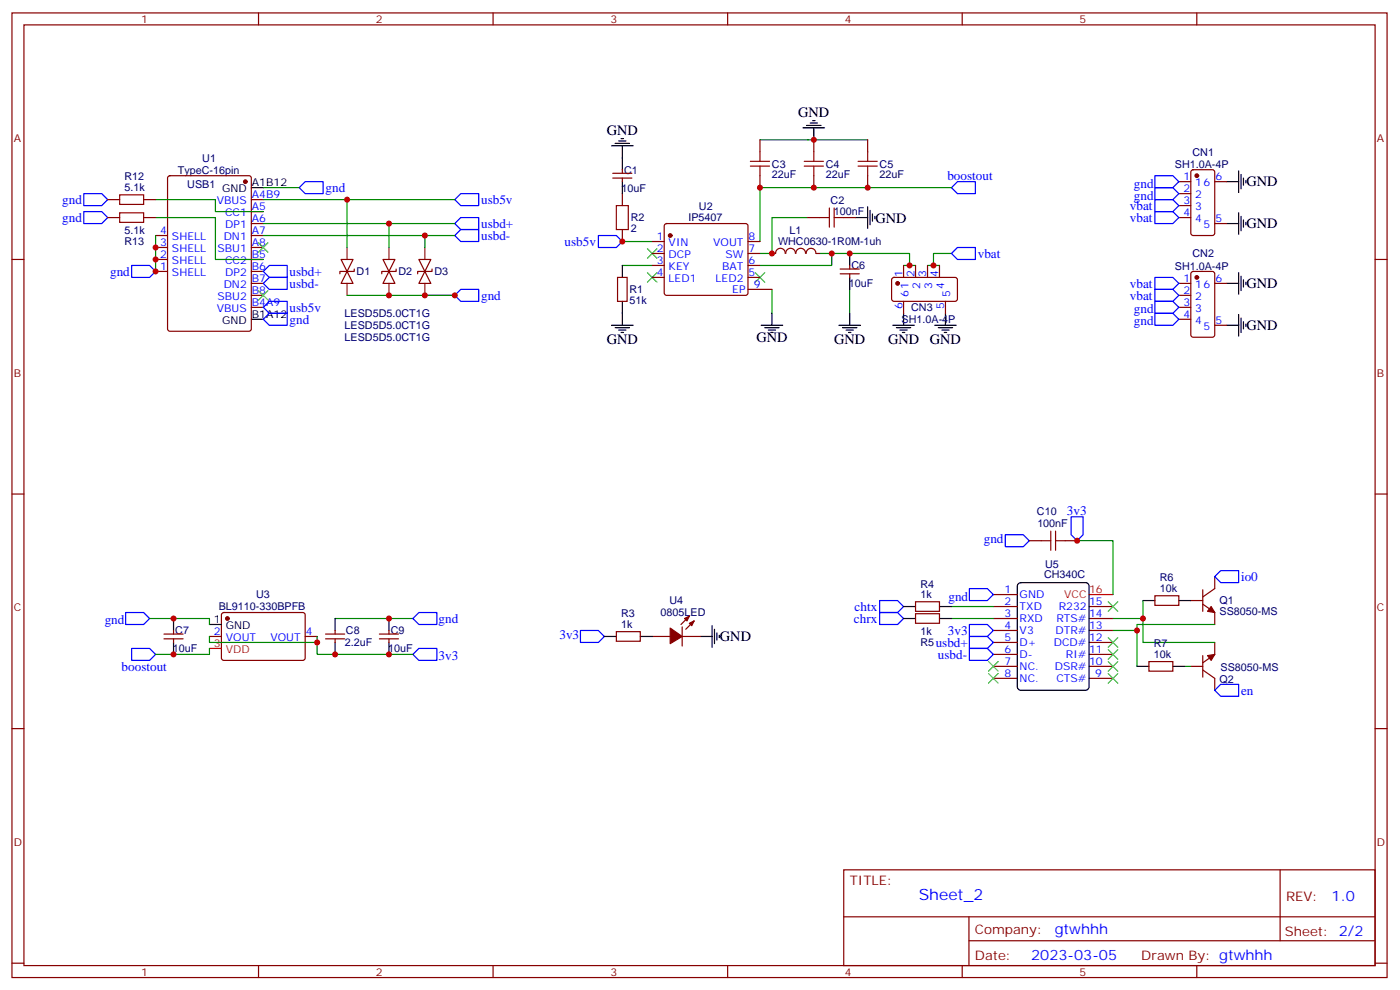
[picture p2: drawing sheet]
<svg xmlns="http://www.w3.org/2000/svg" width="413mm" height="292mm" viewBox="0 0 413 292" stroke-linecap="round" stroke-linejoin="round" font-family="sans-serif">
<g fill="none" stroke="#870000" stroke-width=".35">
<path d="M3.5 3.8h405.4v284.3h-405.4zM7.1 7.3h398.2v277.3h-398.2zM76.2 3.8v3.5M145.3 3.8v3.5M214.5 3.8v3.5M283.6 3.8v3.5M352.8 3.8v3.5M31.7 58.8h3.6M42.3 58.8h3.6M49.6 52l.5-.2h23.3l.6 .4 .1 44.7-.5 .7h-23.5l-.7-.4v-44.7zM74.1 58.8h3.5M180.6 51.1h5.7"/>
<path d="M180.6 52.5h5.7M183.4 50v1.1M183.4 52.5v1.1M183.4 57.1v3.5M224 41.2v3.5M224 51.8v3.5M239.9 41.2v3.5M239.9 51.8v3.5M255.8 41.2v3.5M255.8 51.8v3.5M347.5 53.6h3.5M347.5 57.1h3.5"/>
<path d="M351.2 50.2l.5-.2h5.7l.6 .5 .1 18.2-.5 .7h-5.9l-.6-.4-.1-18.3zM358.1 53.6h3.5M3.5 76.5h3.6M31.7 64.1h3.6M42.3 64.1h3.6M45.9 76.5h3.5M45.9 69.4h3.5M45.9 73h3.5M74.1 76.5h3.5M74.1 69.4h3.5M74.1 73h3.5M74.1 65.9h3.5"/>
<path d="M74.1 62.4h3.5M100.5 76.5h3.6l-1.8 3.5zM104.4 79.3v.7h-4.2v.7M112.9 76.5h3.5l-1.7 3.5zM116.8 79.3v.7h-4.3v.7M123.5 76.5h3.5l-1.8 3.5zM127.4 79.3v.7h-4.3v.7M183.4 67.7v3.5M192.3 74.7h3.5M192.3 71.2h3.5M192.3 78.2h3.5M196 66.1l.5-.2h23.3l.5 .2 .2 .5v19.8l-.2 .5-.5 .2h-23.3l-.5-.3-.2-.4v-19.8z"/>
<path d="M220.5 74.7h3.5M220.5 71.2h3.5M220.5 78.2h3.5M227.5 74.7h1.1M228.6 74.7a1.41 1.41 0 0 1 1.4-1.5 1.41 1.41 0 0 1 1.5 1.5M231.6 74.7a1.41 1.41 0 0 1 1.4-1.5 1.41 1.41 0 0 1 1.4 1.5M234.6 74.7a1.41 1.41 0 0 1 1.4-1.5 1.41 1.41 0 0 1 1.4 1.5M237.7 74.7a1.41 1.41 0 0 1 1.4-1.5 1.41 1.41 0 0 1 1.4 1.5M238.1 64.1h3.6M240.6 74.7h1.1M247.6 79.3h5.7M248.7 64.1h3.5"/>
<path d="M250.5 78.2v1.1M266.3 78.2v3.6M269.9 78.2v3.6M273.4 78.2v3.6M276.9 78.2v3.6M347.5 60.6h3.5M347.5 64.1h3.5M358.1 65.9h3.5M405.3 76.5h3.6M45.9 80h3.5M74.1 80h3.5M74.1 90.6h3.5"/>
<path d="M74.1 87.1h3.5M74.1 83.5h3.5M102.3 80l1.8 3.5h-3.6zM114.7 80l1.7 3.5h-3.5zM125.2 80l1.8 3.5h-3.5zM182 81.8h2.9v7h-2.9zM192.3 81.8h3.5M220.5 81.8h3.5M220.5 85.3h7M247.6 80.7h5.7M250.5 80.7v1.1M263.1 82l.4-.2h18.3l.4 .7v5.9l-.7 .4h-18.2l-.5-.7v-5.6z"/>
<path d="M266.3 88.8v3.6M278.7 88.8v3.6M347.5 90.6h3.5M347.5 87.1h3.5M347.5 83.5h3.5M347.5 94.1h3.5M351.2 80.2l.5-.2h5.7l.6 .4 .1 18.3-.5 .7h-5.9l-.6-.4-.1-18.3zM358.1 83.5h3.5M358.1 95.9h3.5M3.5 145.6h3.6M303.4 159.4h3.5M314 159.4h3.5"/>
<path d="M405.3 145.6h3.6M269.9 177.4h7v2.8h-7zM292.8 178.8h7.1M292.8 175.3h7.1M321 178.8h7.1M340.4 175.6h7.1v2.8h-7.1zM351 177h3.5M354.5 178.1l3.6 2.5v3.5M354.5 173.8v6.4M358.1 170v3.5l-3.6 2.5M48.3 186.9h5.7M48.3 188.3h5.7"/>
<path d="M51.2 185.8v1.1M51.2 188.3v1.1M61.7 187.6h3.6M65.5 180.8l.5-.2h23.5l.5 .7-.1 12.9-.6 .5-23.6-.1-.4-.6v-12.7zM90 187.6h3.5M96 186.9h5.6M96 188.3h5.6M98.8 185.8v1.1M98.8 188.3v1.1M111.8 186.9h5.7M111.8 188.3h5.7M114.7 185.8v1.1"/>
<path d="M114.7 188.3v1.1M181.7 186.2h7v2.8h-7zM192.3 187.6h5.3M201.1 184.8v5.6M201.1 187.6h5.3M203.2 181.6l-2.5 2.5M204.6 183l-2.5 2.5M269.9 180.9h7v2.8h-7zM292.8 182.3h7.1M292.8 185.8h7.1M292.8 189.4h7.1M292.8 192.9h7.1"/>
<path d="M292.8 196.4h7.1M292.8 200h7.1M321 182.3h7.1M321 185.8h7.1M321 189.4h7.1M321 192.9h7.1M321 196.4h7.1M321 200h7.1M338.7 195h7v2.8h-7zM351 196.4h3.5M354.5 197.5l3.6 2.5v3.5M354.5 193.3v6.3"/>
<path d="M358.1 189.4v3.5l-3.6 2.5M3.5 214.8h3.6M405.3 214.8h3.6M248.7 256.4h156.6v28.2h-156.6zM377.3 256.4v20.9M248.7 270.2h156.5M285.6 277.3h119.6M285.6 270.2v14.2M3.5 283.9h3.6M76.2 284.6v3.5M145.3 284.6v3.5M214.5 284.6v3.5"/>
<path d="M283.6 284.6v3.5M352.8 284.6v3.5M405.3 283.9h3.6"/>
</g>
<g fill="none" stroke="#000" stroke-width=".35">
<path d="M236.7 37.7h6.4M237.8 37h4.2M238.8 36.3h2.1M239.5 35.6h.7M239.9 37.7v3.5M74.1 55.3h3.5M180.3 43h6.3M181.3 42.3h4.3M182.4 41.6h2.1M183.1 40.9h.7M183.4 43v7M183.4 53.6v3.5"/>
<path d="M361.6 53.6h3.5M365.1 50.4v6.3M365.8 51.4v4.3M366.5 52.5v2.1M367.2 53.2v.7M183.4 78.2v3.6M250.5 74.7v3.5M252.2 64.1h3.6M255.8 61v6.3M256.5 62v4.3M257.2 63.1v2.1M257.9 63.8v.7"/>
<path d="M361.6 65.9h3.5M365.1 62.7v6.4M365.8 63.8v4.2M366.5 64.8v2.2M367.2 65.5v.8M74.1 94.1h3.5M180.3 95.9h6.3M181.3 96.6h4.3M182.4 97.3h2.1M183.1 98h.7M183.4 88.8v7.1M224.4 95.9h6.3"/>
<path d="M225.4 96.6h4.3M226.5 97.3h2.1M227.2 98h.7M227.5 92.4v3.5M247.3 95.9h6.3M248.4 96.6h4.2M249.4 97.3h2.1M250.1 98h.7M250.5 81.8v3.5M250.5 92.4v3.5M263.2 95.9h6.3M264.2 96.6h4.3"/>
<path d="M265.3 97.3h2.1M266 98h.7M266.3 92.4v3.5M275.5 95.9h6.4M276.6 96.6h4.2M277.6 97.3h2.2M278.3 98h.7M278.7 92.4v3.5M361.6 95.9h3.5M361.6 83.5h3.5M365.1 80.4v6.3M365.1 92.7v6.4"/>
<path d="M365.8 81.4v4.3M365.8 93.8v4.2M366.5 82.5v2.1M366.5 94.8v2.1M367.2 83.2v.7M367.2 95.5v.7M266.3 178.8h3.6M276.9 178.8h3.6M300.1 172.2l.8-.5h19.1l.8 .5 .2 .6v29.6l-.5 .9-.5 .2h-19.1l-.8-.5-.2-.6v-29.6zM336.9 177h3.5M347.5 177h3.5M51.2 182.3v3.5"/>
<path d="M51.2 189.4v3.5M61.7 184.1h3.6M98.8 182.3v3.5M98.8 189.4v3.5M114.7 182.3v3.5M114.7 189.4v3.5M178.2 187.6h3.5M188.7 187.6h3.6M206.4 187.6h3.5M209.9 184.4v6.4M210.6 185.5v4.2M211.3 186.5v2.2"/>
<path d="M212 187.3v.7M266.3 182.3h3.6M276.9 182.3h3.6M335.1 196.4h3.6M345.7 196.4h3.5"/>
</g>
<g fill="#870000" stroke="#870000" stroke-width=".35">
<path d="M197.6 185.1l3.5 2.5-3.5 2.1z"/>
<path d="M201.8 182.3l1.4-.7-.7 1.4z"/>
<path d="M203.2 183.7l1.4-.7-.7 1.4z"/>
<path d="M357 178.8l1.1 1.8-2.1-.4z"/>
<path d="M356 193.3l2.1-.4-1.1 1.8z"/>
<circle cx="72.3" cy="53.6" r=".53"/>
<circle cx="352.8" cy="51.8" r=".53"/>
<circle cx="352.8" cy="81.8" r=".53"/>
<circle cx="264.6" cy="83.5" r=".53"/>
<circle cx="197.6" cy="69.4" r=".53"/>
<circle cx="67" cy="182.3" r=".53"/>
</g>
<g fill="none" stroke="#00f" stroke-width=".35">
<path d="M24.7 57.1h5.3l1.7 1.7-1.7 1.8h-5.3zM88.2 55.3l1.8-1.7h5.2v3.5h-5.2zM135.8 57.1h5.3v3.5h-5.3l-1.7-1.8zM280.5 55.3l1.7-1.7h5.3v3.5h-5.3zM340.4 58.8h5.3l1.8 1.8-1.8 1.8h-5.3zM340.4 55.3h5.3l1.8 1.8-1.8 1.7h-5.3zM340.4 51.8h5.3l1.8 1.8-1.8 1.7h-5.3zM24.7 62.4h5.3l1.7 1.7-1.7 1.8h-5.3zM38.8 78.2h5.3l1.8 1.8-1.8 1.8h-5.3zM134.1 65.9l1.7-1.8h5.3v3.6h-5.3zM134.1 69.4l1.7-1.7h5.3v3.5h-5.3zM176.4 69.4h5.3l1.7 1.8-1.7 1.8h-5.3z"/>
<path d="M282.2 73h5.3v3.5h-5.3l-1.7-1.8zM340.4 62.4h5.3l1.8 1.7-1.8 1.8h-5.3zM77.6 94.1l1.8-1.7h5.3v3.5h-5.3zM77.6 90.6l1.8-1.8h5.3v3.6h-5.3zM77.6 80l1.8-1.8h5.3v3.6h-5.3zM77.6 83.5l1.8-1.7h5.3v3.5h-5.3zM134.1 87.1l1.7-1.8h5.3v3.5h-5.3zM340.4 81.8h5.3l1.8 1.7-1.8 1.8h-5.3zM340.4 92.4h5.3l1.8 1.7-1.8 1.8h-5.3zM340.4 85.3h5.3l1.8 1.8-1.8 1.7h-5.3zM340.4 88.8h5.3l1.8 1.8-1.8 1.8h-5.3zM296.3 157.6h5.3l1.8 1.8-1.8 1.7h-5.3z"/>
<path d="M315.7 152.3h3.6v5.3l-1.8 1.8-1.8-1.8zM259.3 177h5.3l1.7 1.8-1.7 1.8h-5.3zM285.8 173.5h5.2l1.8 1.8-1.8 1.7h-5.2zM358.1 170l1.7-1.8h5.3v3.5h-5.3zM37 180.6h5.3l1.8 1.7-1.8 1.8h-5.3zM38.8 191.1h5.3l1.8 1.8-1.8 1.8h-5.3zM121.7 182.3l1.8-1.7h5.3v3.5h-5.3zM123.5 191.1h5.3v3.6h-5.3l-1.8-1.8zM171.1 185.8h5.3l1.8 1.8-1.8 1.8h-5.3zM259.3 180.6h5.3l1.7 1.7-1.7 1.8h-5.3zM285.8 187.6h5.2l1.8 1.8-1.8 1.7h-5.2zM285.8 191.1h5.2l1.8 1.8-1.8 1.8h-5.2z"/>
<path d="M285.8 184.1h5.2l1.8 1.7-1.8 1.8h-5.2zM358.1 203.5l1.7-1.8h5.3v3.5h-5.3z"/>
</g>
<g fill="none" stroke="#3c3" stroke-width=".35">
<path d="M76.2 71.5l2.8 2.9M79 71.5l-2.8 2.9M190.9 73.3l2.8 2.8M193.7 73.3l-2.8 2.8M76.2 85.7l2.8 2.8M79 85.7l-2.8 2.8M190.9 80.4l2.8 2.8M193.7 80.4l-2.8 2.8M222.6 80.4l2.8 2.8M225.4 80.4l-2.8 2.8M326.7 177.4l2.8 2.8M329.5 177.4l-2.8 2.8"/>
<path d="M291.4 195l2.8 2.8M291.4 198.5l2.8 2.9M294.2 195l-2.8 2.8M294.2 198.5l-2.8 2.9M326.7 188l2.8 2.8M326.7 191.5l2.8 2.8M326.7 195l2.8 2.8M326.7 198.5l2.8 2.9M329.5 188l-2.8 2.8M329.5 191.5l-2.8 2.8M329.5 195l-2.8 2.8M329.5 198.5l-2.8 2.9"/>
</g>
<path d="M102.3 73v3.5M114.7 73v3.5M125.2 73v3.5M102.3 83.5v3.6M114.7 83.5v3.6M125.2 83.5v3.6" fill="none" stroke="#8c2424" stroke-width=".35"/>
<g fill="none" stroke="#008700" stroke-width=".35">
<path d="M45.9 58.8h17.6v3.6h14.1M77.6 58.8h56.5M77.6 55.3h10.6M102.3 58.8v14.2M224 41.2h31.8M280.5 55.3h-56.5v15.9M45.9 69.4v10.6M45.9 64.1h17.6v12.4h14.1M77.6 65.9h56.5M77.6 69.4h56.5M114.7 65.9v7.1M125.2 69.4v3.6"/>
<path d="M183.4 78.2h8.9M183.4 71.2h8.9M238.1 64.1h-10.6v10.6h-3.5M241.7 74.7h26.4v3.5M245.2 74.7v3.5h-21.2M266.3 78.2h3.6M273.4 78.2h3.5M280.5 74.7h-5.3v3.5M102.3 87.1h31.8M227.5 85.3v7.1M250.5 85.3v7.1M317.5 159.4h10.6v15.9"/>
<path d="M280.5 178.8h12.3M336.9 177v12.4h21.2M44.1 182.3h17.6v1.8M61.7 191.1v1.8h-15.8M61.7 187.6v1.8h31.8v-1.8M93.5 189.4v3.5h28.2M98.8 182.3h22.9M280.5 182.3h12.3M328.1 182.3h8.8M328.1 185.8h7M349.2 196.4h1.8M358.1 184.1h-23v12.3"/>
</g>
<g fill="none" stroke="#a10000" stroke-width=".35">
<path d="M35.3 57.4h7v2.9h-7zM221.2 47.6h5.6M221.2 49h5.6M224 44.7v2.9M224 49v2.8M237.1 47.6h5.6M237.1 49h5.6M239.9 44.7v2.9M239.9 49v2.8M252.9 47.6h5.7M252.9 49h5.7M255.8 44.7v2.9"/>
<path d="M255.8 49v2.8M35.3 62.7h7v2.8h-7zM181.7 60.6h3.5v7.1h-3.5zM241.7 64.1h2.8M244.5 61.3v5.7M245.9 61.3v5.7M245.9 64.1h2.8M306.9 159.4h2.8M309.7 156.6v5.6M311.1 156.6v5.6M311.1 159.4h2.9"/>
</g>
<path d="M321 175.3h7.1M61.7 191.1h3.6" fill="none" stroke="#f00" stroke-width=".35"/>
<g fill="#c00">
<circle cx="102.3" cy="58.8" r=".88"/>
<circle cx="114.7" cy="65.9" r=".88"/>
<circle cx="114.7" cy="87.1" r=".88"/>
<circle cx="125.2" cy="69.4" r=".88"/>
<circle cx="125.2" cy="87.1" r=".88"/>
<circle cx="45.9" cy="73" r=".88"/>
<circle cx="45.9" cy="80" r=".88"/>
<circle cx="45.9" cy="76.5" r=".88"/>
<circle cx="245.2" cy="74.7" r=".88"/>
<circle cx="275.2" cy="78.2" r=".88"/>
<circle cx="268.1" cy="78.2" r=".88"/>
<circle cx="227.5" cy="74.7" r=".88"/>
<circle cx="183.4" cy="71.2" r=".88"/>
<circle cx="93.5" cy="189.4" r=".88"/>
<circle cx="335.1" cy="185.8" r=".88"/>
<circle cx="336.9" cy="182.3" r=".88"/>
<circle cx="134.1" cy="87.1" r=".88"/>
<circle cx="51.2" cy="182.3" r=".88"/>
<circle cx="51.2" cy="192.9" r=".88"/>
<circle cx="114.7" cy="182.3" r=".88"/>
<circle cx="114.7" cy="192.9" r=".88"/>
<circle cx="98.8" cy="192.9" r=".88"/>
<circle cx="317.5" cy="159.4" r=".88"/>
<circle cx="250.5" cy="74.7" r=".88"/>
<circle cx="239.9" cy="41.2" r=".88"/>
<circle cx="224" cy="55.3" r=".88"/>
<circle cx="255.8" cy="55.3" r=".88"/>
<circle cx="239.9" cy="55.3" r=".88"/>
</g>
<text font-size="4.6" fill="#00f" x="270.8" y="265.4">Sheet_2</text>
<g font-size="4.2">
<text x="235.3" y="34.4">GND</text>
<text x="178.9" y="39.7">GND</text>
<text x="367.4" y="55">GND</text>
<text x="258.1" y="65.6">GND</text>
<text x="367.4" y="67.3">GND</text>
<text x="367.4" y="84.9">GND</text>
<text x="178.9" y="101.5">GND</text>
<text x="223" y="100.9">GND</text>
<text x="245.9" y="101.5">GND</text>
<text x="261.8" y="101.5">GND</text>
<text x="274.1" y="101.5">GND</text>
<text x="367.4" y="97.3">GND</text>
<text x="212.2" y="189.1">GND</text>
</g>
<g font-size="4.2" fill="#00f">
<text x="392.5" y="265.7">1.0</text>
<text x="310.9" y="275.2">gtwhhh</text>
<text x="304" y="283">2023-03-05</text>
</g>
<g font-size="3.9" fill="#00f">
<text x="279.3" y="53">boostout</text>
<text x="96" y="56.6">gnd</text>
<text x="334.3" y="58.8">gnd</text>
<text x="334.3" y="55.3">gnd</text>
<text x="18.3" y="60.1">gnd</text>
<text x="18.3" y="65.4">gnd</text>
<text x="141.8" y="60.1">usb5v</text>
<text x="333.1" y="61.9">vbat</text>
<text x="333.1" y="65.4">vbat</text>
<text x="141.8" y="67.2">usbd+</text>
<text x="141.8" y="70.7">usbd-</text>
<text x="166.4" y="72.5">usb5v</text>
<text x="288.2" y="76">vbat</text>
<text x="32.5" y="81.3">gnd</text>
<text x="85.4" y="81.3">usbd+</text>
<text x="85.4" y="84.8">usbd-</text>
<text x="141.8" y="88.3">gnd</text>
<text x="333.1" y="84.8">vbat</text>
<text x="333.1" y="88.3">vbat</text>
<text x="85.4" y="95.4">gnd</text>
<text x="85.4" y="91.9">usb5v</text>
<text x="334.3" y="95.9">gnd</text>
<text x="334.3" y="92.3">gnd</text>
<text x="314.5" y="151.8">3v3</text>
<text x="290" y="160.1">gnd</text>
<text x="365.8" y="171.2">io0</text>
<text x="279.6" y="177">gnd</text>
<text x="30.9" y="184.1">gnd</text>
<text x="129.3" y="183.6">gnd</text>
<text x="251.7" y="183.6">chrx</text>
<text x="251.9" y="180.1">chtx</text>
<text x="164.9" y="188.4">3v3</text>
<text x="275.8" y="190.6">usbd+</text>
<text x="279.4" y="187.1">3v3</text>
<text x="35.9" y="197.7">boostout</text>
<text x="129.3" y="194.7">3v3</text>
<text x="276.5" y="194.2">usbd-</text>
<text x="365.8" y="204.7">en</text>
</g>
<g font-size="3.9" fill="#800">
<text x="250.5" y="261">TITLE:</text>
<text x="379.1" y="265.7">REV:</text>
<text x="287.4" y="275.2">Company:</text>
<text x="378.7" y="275.8">Sheet: 2/2</text>
<text x="287.4" y="282.9">Date:</text>
<text x="336.4" y="282.9">Drawn By: gtwhhh</text>
</g>
<g font-size="3.2" fill="#800">
<text x="41.6" y="6.8">1</text>
<text x="110.8" y="6.8">2</text>
<text x="179.9" y="6.8">3</text>
<text x="249.1" y="6.8">4</text>
<text x="318.2" y="6.8">5</text>
<text x="4.1" y="41.9">A</text>
<text x="405.9" y="41.9">A</text>
<text x="4.1" y="111.1">B</text>
<text x="405.9" y="111.1">B</text>
<text x="4.1" y="180.2">C</text>
<text x="405.9" y="180.2">C</text>
<text x="4.1" y="249.3">D</text>
<text x="405.9" y="249.3">D</text>
<text x="41.6" y="287.6">1</text>
<text x="110.8" y="287.6">2</text>
<text x="179.9" y="287.6">3</text>
<text x="249.1" y="287.6">4</text>
<text x="318.2" y="287.6">5</text>
</g>
<g font-size="3.2" fill="#000080">
<text x="59.6" y="47.6">U1</text>
<text x="351.5" y="45.9">CN1</text>
<text x="36.7" y="53.2">R12</text>
<text x="52.4" y="51.2">TypeC-16pin</text>
<text x="184" y="51.2">C1</text>
<text x="227.5" y="52.6">22uF</text>
<text x="227.5" y="49.4">C3</text>
<text x="243.4" y="52.6">22uF</text>
<text x="243.4" y="49.4">C4</text>
<text x="259.3" y="52.6">22uF</text>
<text x="259.3" y="49.4">C5</text>
<text x="346.3" y="49.5">SH1.0A-4P</text>
<text x="36.7" y="56.4">5.1k</text>
<text x="55.2" y="55.3">USB1</text>
<text x="183.2" y="56.5">10uF</text>
<text x="244.8" y="60">C2</text>
<text x="185.9" y="65.3">R2</text>
<text x="202.9" y="65.3">IP5407</text>
<text x="206" y="61.8">U2</text>
<text x="245.8" y="63.5">100nF</text>
<text x="36.7" y="69.1">5.1k</text>
<text x="185.9" y="68.5">2</text>
<text x="232.8" y="69">L1</text>
<text x="36.7" y="72.2">R13</text>
<text x="229.3" y="72.3">WHC0630-1R0M-1uh</text>
<text x="351.5" y="75.8">CN2</text>
<text x="105.1" y="81.2">D1</text>
<text x="117.5" y="81.2">D2</text>
<text x="128.1" y="81.2">D3</text>
<text x="251" y="79.4">C6</text>
<text x="346.3" y="79.5">SH1.0A-4P</text>
<text x="185.6" y="89.6">51k</text>
<text x="185.6" y="86.5">R1</text>
<text x="250.2" y="84.7">10uF</text>
<text x="101.6" y="93.5">LESD5D5.0CT1G</text>
<text x="265.8" y="95.3">SH1.0A-4P</text>
<text x="268.6" y="91.7">CN3</text>
<text x="101.6" y="100.6">LESD5D5.0CT1G</text>
<text x="101.6" y="97">LESD5D5.0CT1G</text>
<text x="305.7" y="151.7">C10</text>
<text x="305.8" y="155.2">100nF</text>
<text x="308" y="167.4">U5</text>
<text x="271.3" y="173.2">R4</text>
<text x="307.8" y="170.5">CH340C</text>
<text x="341.9" y="171.4">R6</text>
<text x="64.5" y="179.9">BL9110-330BPFB</text>
<text x="75.5" y="176.2">U3</text>
<text x="197.4" y="178.2">U4</text>
<text x="271.3" y="176.3">1k</text>
<text x="341.9" y="174.6">10k</text>
<text x="359.5" y="178.2">Q1</text>
<text x="183.1" y="185.1">1k</text>
<text x="183.1" y="182">R3</text>
<text x="194.7" y="181.7">0805LED</text>
<text x="359.5" y="181.3">SS8050-MS</text>
<text x="51.7" y="187">C7</text>
<text x="101.6" y="190.5">2.2uF</text>
<text x="102" y="187">C8</text>
<text x="115.2" y="187">C9</text>
<text x="271.3" y="187.3">1k</text>
<text x="271.3" y="190.4">R5</text>
<text x="340.1" y="190.8">R7</text>
<text x="50.9" y="192.3">10uF</text>
<text x="114.4" y="192.3">10uF</text>
<text x="340.1" y="194">10k</text>
<text x="359.8" y="197.8">SS8050-MS</text>
<text x="359.5" y="201.3">Q2</text>
</g>
<g font-size="3.2" fill="#00f">
<text x="348.8" y="53.2">1</text>
<text x="358.2" y="53.2">6</text>
<text x="74.3" y="58.5">A4B9</text>
<text x="348.8" y="56.7">2</text>
<text x="352.3" y="55">16</text>
<text x="352.3" y="58.5">2</text>
<text x="63.9" y="60.3">VBUS</text>
<text x="66.3" y="63.8">CC1</text>
<text x="74.3" y="65.5">A6</text>
<text x="74.3" y="62">A5</text>
<text x="348.8" y="60.3">3</text>
<text x="348.8" y="63.8">4</text>
<text x="352.3" y="62">3</text>
<text x="352.3" y="65.5">4</text>
<text x="358.2" y="65.5">5</text>
<text x="47.2" y="69.1">4</text>
<text x="50.7" y="70.8">SHELL</text>
<text x="65.9" y="70.8">DN1</text>
<text x="66.4" y="67.3">DP1</text>
<text x="74.3" y="69.1">A7</text>
<text x="193.6" y="70.8">1</text>
<text x="220.7" y="70.8">8</text>
<text x="354.7" y="67.3">5</text>
<text x="47.2" y="72.6">3</text>
<text x="47.2" y="76.1">2</text>
<text x="50.7" y="74.4">SHELL</text>
<text x="50.7" y="77.9">SHELL</text>
<text x="64.1" y="74.4">SBU1</text>
<text x="66.3" y="77.9">CC2</text>
<text x="74.3" y="76.1">B5</text>
<text x="74.3" y="72.6">A8</text>
<text x="193.6" y="74.4">2</text>
<text x="193.6" y="77.9">3</text>
<text x="197.1" y="72.6">VIN</text>
<text x="197.1" y="76.1">DCP</text>
<text x="210.2" y="72.6">VOUT</text>
<text x="213.9" y="76.1">SW</text>
<text x="220.7" y="77.9">6</text>
<text x="220.7" y="74.4">7</text>
<text x="47.2" y="79.7">1</text>
<text x="50.7" y="81.4">SHELL</text>
<text x="66.4" y="81.4">DP2</text>
<text x="74.3" y="83.2">B7</text>
<text x="74.3" y="79.7">B6</text>
<text x="193.6" y="81.4">4</text>
<text x="197.1" y="79.7">KEY</text>
<text x="197.1" y="83.2">LED1</text>
<text x="210.9" y="83.2">LED2</text>
<text x="212.9" y="79.7">BAT</text>
<text x="220.7" y="81.4">5</text>
<text x="266" y="81.6" transform="rotate(-90 266 81.6)">1</text>
<text x="269.5" y="81.6" transform="rotate(-90 269.5 81.6)">2</text>
<text x="273" y="81.6" transform="rotate(-90 273 81.6)">3</text>
<text x="276.6" y="81.6" transform="rotate(-90 276.6 81.6)">4</text>
<text x="348.8" y="83.2">1</text>
<text x="358.2" y="83.2">6</text>
<text x="64.1" y="88.5">SBU2</text>
<text x="65.9" y="84.9">DN2</text>
<text x="74.3" y="86.7">B8</text>
<text x="215.9" y="86.4">EP</text>
<text x="222.2" y="84.9">9</text>
<text x="267.8" y="87.5" transform="rotate(-90 267.8 87.5)">61</text>
<text x="271.3" y="85.1" transform="rotate(-90 271.3 85.1)">2</text>
<text x="274.8" y="85.1" transform="rotate(-90 274.8 85.1)">3</text>
<text x="278.3" y="85.1" transform="rotate(-90 278.3 85.1)">4</text>
<text x="280.1" y="87.5" transform="rotate(-90 280.1 87.5)">5</text>
<text x="348.8" y="86.7">2</text>
<text x="352.3" y="84.9">16</text>
<text x="352.3" y="88.5">2</text>
<text x="63.9" y="92">VBUS</text>
<text x="74.3" y="90.2">B4A9</text>
<text x="266" y="91" transform="rotate(-90 266 91)">6</text>
<text x="278.3" y="91" transform="rotate(-90 278.3 91)">5</text>
<text x="348.8" y="90.2">3</text>
<text x="348.8" y="93.8">4</text>
<text x="352.3" y="92">3</text>
<text x="352.3" y="95.5">4</text>
<text x="358.2" y="95.5">5</text>
<text x="354.7" y="97.3">5</text>
<text x="296.1" y="178.4">2</text>
<text x="296.1" y="174.9">1</text>
<text x="300.6" y="179.8">TXD</text>
<text x="300.6" y="176.3">GND</text>
<text x="312.1" y="179.8">R232</text>
<text x="321" y="178.4">15</text>
<text x="296.1" y="185.5">4</text>
<text x="296.1" y="182">3</text>
<text x="300.6" y="183.4">RXD</text>
<text x="311.4" y="183.4">RTS#</text>
<text x="321" y="182">14</text>
<text x="321" y="185.5">13</text>
<text x="63.1" y="187.3">2</text>
<text x="66.6" y="189">VOUT</text>
<text x="79.7" y="189">VOUT</text>
<text x="90.1" y="187.3">4</text>
<text x="296.1" y="189">5</text>
<text x="300.6" y="190.4">D+</text>
<text x="300.6" y="186.9">V3</text>
<text x="310.6" y="190.4">DCD#</text>
<text x="311.1" y="186.9">DTR#</text>
<text x="321" y="189">12</text>
<text x="296.1" y="196.1">7</text>
<text x="296.1" y="192.5">6</text>
<text x="300.6" y="197.5">NC.</text>
<text x="300.6" y="194">D-</text>
<text x="310.9" y="197.5">DSR#</text>
<text x="314.2" y="194">RI#</text>
<text x="321" y="192.5">11</text>
<text x="321" y="196.1">10</text>
<text x="296.1" y="199.6">8</text>
<text x="300.6" y="201">NC.</text>
<text x="311.4" y="201">CTS#</text>
<text x="322.8" y="199.6">9</text>
</g>
<g font-size="3.2">
<text x="65.5" y="56.7">GND</text>
<text x="74.3" y="55">A1B12</text>
<text x="65.5" y="95.5">GND</text>
<text x="74.3" y="93.8">B1A12</text>
<text x="63.1" y="183.7">1</text>
<text x="66.6" y="185.5">GND</text>
</g>
<g font-size="3.2" fill="#f00">
<text x="313.7" y="176.3">VCC</text>
<text x="321" y="174.9">16</text>
<text x="63.1" y="190.8">3</text>
<text x="66.6" y="192.5">VDD</text>
</g>
</svg>
